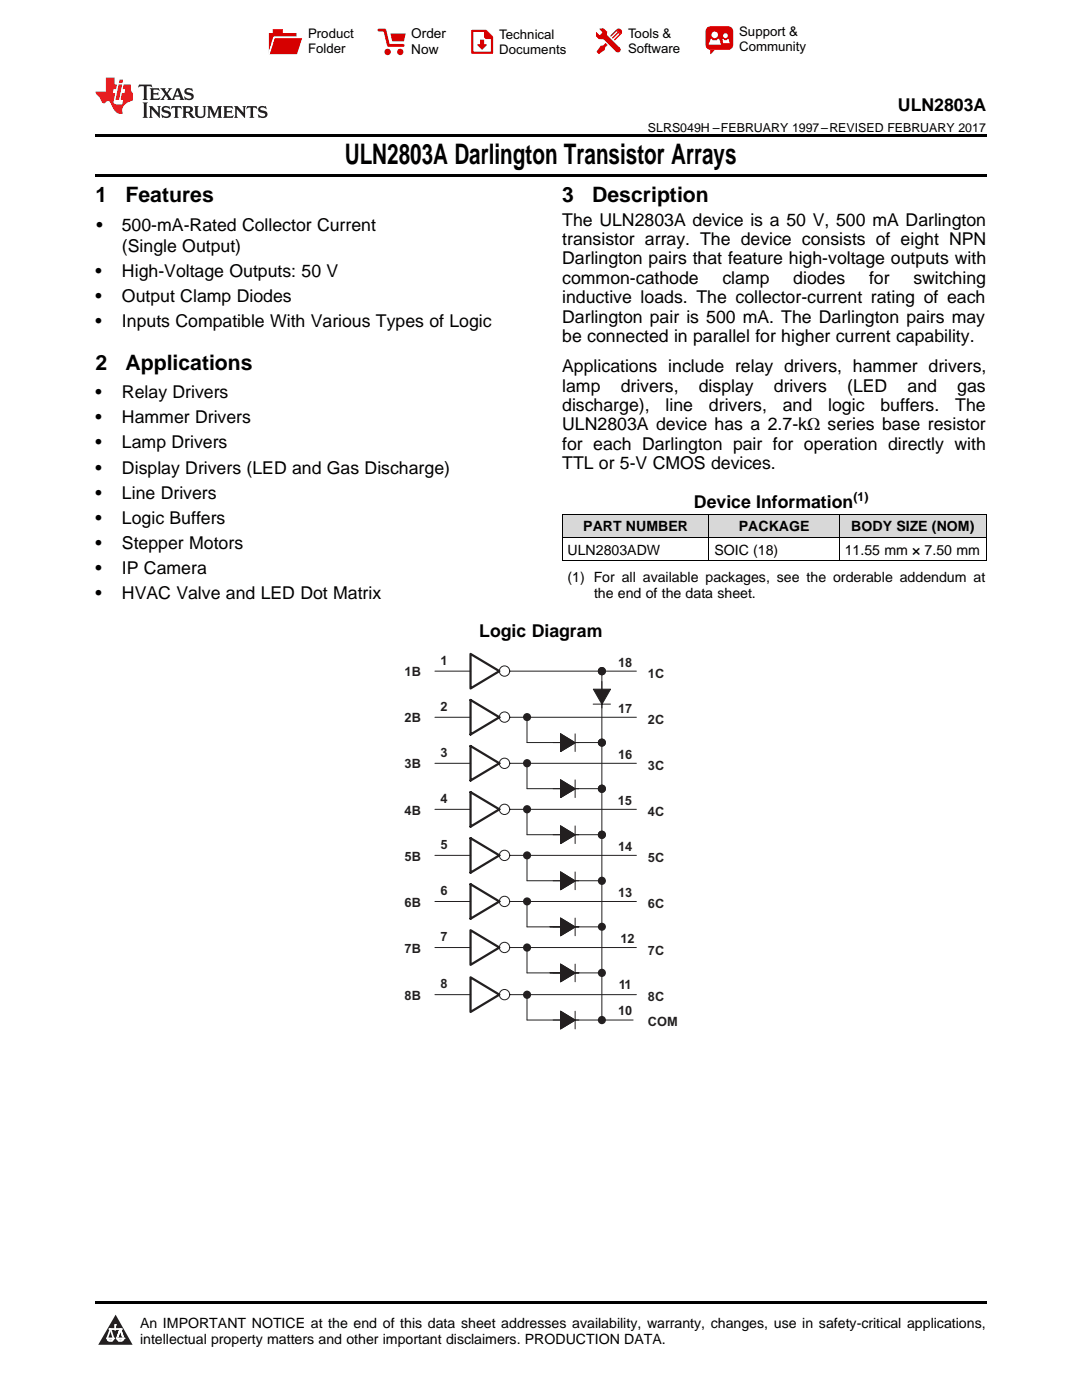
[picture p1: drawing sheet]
<svg xmlns="http://www.w3.org/2000/svg" width="216mm" height="279mm" viewBox="0 0 216 279" stroke-linecap="round" stroke-linejoin="round" font-family="sans-serif">
<g fill="#d8d8d8">
<path d="M112.2 102.7h29.3v4.6h-29.3z"/>
<path d="M141.5 102.7h26v4.6h-26z"/>
<path d="M167.5 102.7h29.3v4.6h-29.3z"/>
</g>
<path d="M23.1 262.4l3.4 6h-6.9z" fill="#231f20"/>
<path d="M21.4 267.1h1.2l-.3 .5h-.3a.55 .55 0 0 1-.6-.5z" fill-rule="evenodd" fill="#fff"/>
<path d="M21.4 267.1h1.2l-.3 .5h-.3a.55 .55 0 0 1-.6-.5z" fill="none" stroke="#231f20" stroke-width=".34"/>
<path d="M21.4 267.1l1.2 .1-.3 .4h-.5z" fill="none" stroke="#fff" stroke-width=".34"/>
<path d="M23 265.3h.1" fill="none" stroke="#fff" stroke-width=".34"/>
<path d="M23 264.4v.9z" fill="#fff"/>
<path d="M23 264.4v.9z" fill="none" stroke="#fff" stroke-width=".34"/>
<circle cx="23" cy="264.4" r=".17" fill="#fff"/>
<path d="M21.9 265.2h.1" fill="none" stroke="#fff" stroke-width=".34"/>
<path d="M21.9 265.2h2.3z" fill="#fff"/>
<path d="M21.9 265.2h2.3z" fill="none" stroke="#fff" stroke-width=".34"/>
<circle cx="24.2" cy="265.2" r=".17" fill="#fff"/>
<path d="M23.3 267.1h.1" fill="none" stroke="#fff" stroke-width=".34"/>
<path d="M24 265.2l-.7 1.9z" fill="#fff"/>
<path d="M24 265.2l-.7 1.9z" fill="none" stroke="#fff" stroke-width=".34"/>
<path d="M24 265.2l.7 1.9z" fill="#fff"/>
<path d="M24 265.2l.7 1.9z" fill="none" stroke="#fff" stroke-width=".34"/>
<path d="M24.6 267.1h.1" fill="none" stroke="#fff" stroke-width=".34"/>
<circle cx="21.4" cy="267.1" r=".17" fill="#fff"/>
<path d="M22.1 265.2l-.7 1.9z" fill="#fff"/>
<path d="M22.1 265.2l-.7 1.9z" fill="none" stroke="#fff" stroke-width=".34"/>
<path d="M22.1 265.2l.5 1.9z" fill="#fff"/>
<path d="M22.1 265.2l.5 1.9z" fill="none" stroke="#fff" stroke-width=".34"/>
<circle cx="22.6" cy="267.1" r=".17" fill="#fff"/>
<path d="M23.4 267.1h1.3a.65 .65 0 0 1-.7 .5 .65 .65 0 0 1-.6-.5z" fill-rule="evenodd" fill="#fff"/>
<path d="M23.4 267.1h1.3a.65 .65 0 0 1-.7 .5 .65 .65 0 0 1-.6-.5z" fill="none" stroke="#231f20" stroke-width=".34"/>
<path d="M23.4 267.1h1.3l-.4 .5h-.6z" fill="none" stroke="#fff" stroke-width=".34"/>
<path d="M23.3 267.1h.1" fill="none" stroke="#fff" stroke-width=".34"/>
<circle cx="24.7" cy="267.1" r=".17" fill="#fff"/>
<path d="M19 259.7h177.8v.5h-177.8z" fill="#000"/>
<path d="M110.4 203.6h5.1M111.9 201.8v3.5l2.9-1.7-2.9-1.8v3.5" fill="none" stroke="#231f20" stroke-width=".2"/>
<path d="M111.9 201.8l2.9 1.8-2.9 1.7z" fill="#231f20"/>
<path d="M110.4 194.2h5.1M111.9 192.4v3.5l2.9-1.7-2.9-1.8v3.5M111.9 201.8l2.9 1.8-2.9 1.7zM114.8 201.8v3.5" fill="none" stroke="#231f20" stroke-width=".2"/>
<path d="M111.9 192.4l2.9 1.8-2.9 1.7z" fill="#231f20"/>
<path d="M110.4 185h5.1M111.9 192.4l2.9 1.8-2.9 1.7zM111.9 183.2v3.5l2.9-1.7-2.9-1.8v3.5M114.8 192.4v3.5" fill="none" stroke="#231f20" stroke-width=".2"/>
<path d="M111.9 183.2l2.9 1.8-2.9 1.7z" fill="#231f20"/>
<path d="M110.4 175.8h5.1M111.9 174v3.6l2.9-1.8-2.9-1.8v3.6M111.9 183.2l2.9 1.8-2.9 1.7zM114.8 183.2v3.5" fill="none" stroke="#231f20" stroke-width=".2"/>
<path d="M111.9 174l2.9 1.8-2.9 1.8z" fill="#231f20"/>
<path d="M110.4 166.6h5.1M111.9 174l2.9 1.8-2.9 1.8zM111.9 164.8v3.6l2.9-1.8-2.9-1.8v3.6M114.8 174v3.6" fill="none" stroke="#231f20" stroke-width=".2"/>
<path d="M111.9 164.8l2.9 1.8-2.9 1.8z" fill="#231f20"/>
<path d="M110.4 157.4h5.1M111.9 155.6v3.6l2.9-1.8-2.9-1.8v3.6M111.9 164.8l2.9 1.8-2.9 1.8zM114.8 164.8v3.6" fill="none" stroke="#231f20" stroke-width=".2"/>
<path d="M111.9 155.6l2.9 1.8-2.9 1.8z" fill="#231f20"/>
<g fill="none" stroke="#231f20" stroke-width=".2">
<path d="M86.8 133.9h7.1M101.7 133.9h25.3M120.1 133.9v69M86.8 152.3h7.1M86.8 143.1h7.1M101.7 152.3h25.3M101.7 143.1h25.3M105.2 143.1v5.1h14.9M105.2 152.3v5.1h14.9M111.9 155.6l2.9 1.8-2.9 1.8zM111.9 146.5v3.5l2.9-1.8-2.9-1.7v3.5M114.8 155.6v3.6"/>
<path d="M86.8 179.9h7.1M86.8 170.7h7.1M86.8 161.5h7.1M101.7 179.9h25.3M101.7 170.7h25.3M101.7 161.5h25.3M105.2 179.9v5.1h14.9M105.2 161.5v5.1h14.9M105.2 170.7v5.1h14.9M86.8 189.1h7.1M86.8 198.5h7.1M101.7 189.1h25.3"/>
<path d="M101.7 198.5h25.3M105.2 189.1v5.1h14.9M105.2 198.5v5.1h21.1"/>
<circle cx="100.7" cy="133.9" r="1.03"/>
<circle cx="100.7" cy="152.3" r="1.03"/>
<circle cx="100.7" cy="143.1" r="1.03"/>
<circle cx="100.7" cy="179.9" r="1.03"/>
<circle cx="100.7" cy="161.5" r="1.03"/>
<circle cx="100.7" cy="170.7" r="1.03"/>
<circle cx="100.7" cy="189.1" r="1.03"/>
<circle cx="100.7" cy="198.5" r="1.03"/>
</g>
<path d="M93.9 130.5l5.7 3.4-5.7 3.5zM93.9 139.7l5.7 3.4-5.7 3.5zM93.9 148.9l5.7 3.4-5.7 3.5zM93.9 158.1l5.7 3.4-5.7 3.5zM93.9 176.5l5.7 3.4-5.7 3.4zM93.9 167.3l5.7 3.4-5.7 3.5zM93.9 185.6l5.7 3.5-5.7 3.5zM93.9 195l5.7 3.5-5.7 3.5z" fill="none" stroke="#231f20" stroke-width=".45"/>
<path d="M111.9 146.5l2.9 1.7-2.9 1.8z" fill="#231f20"/>
<path d="M111.9 146.5l2.9 1.7-2.9 1.8zM114.8 146.5v3.5" fill="none" stroke="#231f20" stroke-width=".2"/>
<circle cx="105.2" cy="143.1" r=".65" fill="#231f20"/>
<circle cx="105.2" cy="143.1" r=".65" fill="none" stroke="#231f20" stroke-width=".31"/>
<path d="M118.4 137.5h3.4l-1.7 3z" fill="#231f20"/>
<path d="M118.4 137.5h3.4l-1.7 3zM120.1 136v5.3M118.4 140.5h3.4" fill="none" stroke="#231f20" stroke-width=".2"/>
<circle cx="120.1" cy="133.9" r=".66" fill="#231f20"/>
<circle cx="120.1" cy="133.9" r=".66" fill="none" stroke="#231f20" stroke-width=".31"/>
<circle cx="120.1" cy="133.9" r=".66" fill="#231f20"/>
<circle cx="120.1" cy="133.9" r=".66" fill="none" stroke="#231f20" stroke-width=".31"/>
<circle cx="120.1" cy="148.2" r=".65" fill="#231f20"/>
<circle cx="120.1" cy="148.2" r=".65" fill="none" stroke="#231f20" stroke-width=".31"/>
<circle cx="120.1" cy="148.2" r=".65" fill="#231f20"/>
<circle cx="120.1" cy="148.2" r=".65" fill="none" stroke="#231f20" stroke-width=".31"/>
<circle cx="120.1" cy="157.4" r=".66" fill="#231f20"/>
<circle cx="120.1" cy="157.4" r=".66" fill="none" stroke="#231f20" stroke-width=".31"/>
<circle cx="120.1" cy="157.4" r=".66" fill="#231f20"/>
<circle cx="120.1" cy="157.4" r=".66" fill="none" stroke="#231f20" stroke-width=".31"/>
<circle cx="120.1" cy="166.6" r=".66" fill="#231f20"/>
<circle cx="120.1" cy="166.6" r=".66" fill="none" stroke="#231f20" stroke-width=".31"/>
<circle cx="120.1" cy="166.6" r=".66" fill="#231f20"/>
<circle cx="120.1" cy="166.6" r=".66" fill="none" stroke="#231f20" stroke-width=".31"/>
<circle cx="120.1" cy="175.8" r=".66" fill="#231f20"/>
<circle cx="120.1" cy="175.8" r=".66" fill="none" stroke="#231f20" stroke-width=".31"/>
<circle cx="120.1" cy="185" r=".65" fill="#231f20"/>
<circle cx="120.1" cy="185" r=".65" fill="none" stroke="#231f20" stroke-width=".31"/>
<circle cx="120.1" cy="194.1" r=".66" fill="#231f20"/>
<circle cx="120.1" cy="194.1" r=".66" fill="none" stroke="#231f20" stroke-width=".31"/>
<circle cx="120.1" cy="203.6" r=".66" fill="#231f20"/>
<circle cx="120.1" cy="203.6" r=".66" fill="none" stroke="#231f20" stroke-width=".31"/>
<circle cx="105.2" cy="152.3" r=".66" fill="#231f20"/>
<circle cx="105.2" cy="152.3" r=".66" fill="none" stroke="#231f20" stroke-width=".31"/>
<circle cx="105.2" cy="161.5" r=".66" fill="#231f20"/>
<circle cx="105.2" cy="161.5" r=".66" fill="none" stroke="#231f20" stroke-width=".31"/>
<circle cx="105.2" cy="170.7" r=".65" fill="#231f20"/>
<circle cx="105.2" cy="170.7" r=".65" fill="none" stroke="#231f20" stroke-width=".31"/>
<circle cx="105.2" cy="179.9" r=".65" fill="#231f20"/>
<circle cx="105.2" cy="179.9" r=".65" fill="none" stroke="#231f20" stroke-width=".31"/>
<circle cx="105.2" cy="189.1" r=".66" fill="#231f20"/>
<circle cx="105.2" cy="189.1" r=".66" fill="none" stroke="#231f20" stroke-width=".31"/>
<circle cx="105.2" cy="198.5" r=".66" fill="#231f20"/>
<circle cx="105.2" cy="198.5" r=".66" fill="none" stroke="#231f20" stroke-width=".31"/>
<path d="M112.2 111.9h84.6M112.2 107.3h84.6M112.2 102.6h84.6M112.2 102.6v9.4M141.4 102.6v9.4M167.4 102.6v9.4M196.8 102.6v9.4" fill="none" stroke="#000" stroke-width=".2"/>
<path d="M19 34.8h177.8v.5h-177.8zM19 26.8h177.8v.6h-177.8zM112.2 111.9l.1 .1zM167.4 111.9l.1 .1zM196.7 111.9l.1 .1z" fill="#000"/>
<path d="M27.7 16.9l-.1 .6 .6-.3h.5v.2v2.2l-.2 .4h1l-.2-.4v-2.2v-.2h.5l.6 .3-.2-.6zM29.9 17.6l.2 .4v1.6l-.2 .4h1.9l.1-.6a1.09 1.09 0 0 1-1.3 .1v-.6h.6l.4 .2v-.7l-.2 .2h-.8v-.6l.2-.1a1.01 1.01 0 0 1 1 .3l-.1-.6zM32 17.6l.9 1.2-1 1.2h.9l-.2-.3 .5-.7 .5 .7-.3 .3h1.7l-.2-.3 .1-.4h1l.1 .4-.2 .3h1l-.3-.4-.7-2h-.5l-1 2.2-.8-1.1 .9-1.1h-.9l.2 .2-.4 .7-.4-.7 .2-.2zM35.4 18l.4 1h-.8zM37 17.7a.66 .66 0 0 0-.2 .8 .66 .66 0 0 0 .6 .4l.7 .2 .1 .2a.8 .8 0 0 1-.7 .4 .8 .8 0 0 1-.7-.5l.1 .8 .2-.2a.94 .94 0 0 0 1.1 .1 .94 .94 0 0 0 .4-.9 1.48 1.48 0 0 0-1.3-.6v-.4a1.1 1.1 0 0 1 1.2 .2l-.2-.6-.2 .1-.5-.1zM28.5 20.4l.2 .4v2.3l-.2 .4h1l-.2-.4v-2.3l.2-.4zM29.7 21.2l.2 .4v1.5l-.2 .4h.8l-.3-.4 .1-1.3 1.6 1.8v-2l.2-.4h-.7l.2 .2v1.1l-1.2-1.3zM32.5 21.3a.66 .66 0 0 0-.2 .8 .66 .66 0 0 0 .6 .4l.6 .2 .2 .2a.8 .8 0 0 1-.8 .4 .8 .8 0 0 1-.7-.5l.2 .7 .2-.1a.94 .94 0 0 0 1 .1 .94 .94 0 0 0 .5-1 1.47 1.47 0 0 0-1.3-.6l-.1-.3a1.1 1.1 0 0 1 1.3 .2l-.2-.6-.2 .1-.5-.2zM34.3 21.2l-.2 .6a.64 .64 0 0 1 .8-.3v1.6l-.2 .4h1l-.3-.4 .1-1.6a.66 .66 0 0 1 .8 .3l-.2-.6zM36.3 21.2l.3 .4v1.5l-.3 .4h1l-.2-.2v-.7h.5l.1 .1a.8 .8 0 0 0 1.2 .7l-1-1a.62 .62 0 0 0 .6-.5 .62 .62 0 0 0-.6-.7zM37.1 21.5h.1a.48 .48 0 0 1 .6 0 .48 .48 0 0 1 .1 .6l-.2 .1-.6 .1zM38.7 21.2l.2 .2a2.29 2.29 0 0 0 .4 2 1.05 1.05 0 0 0 1.7-.7v-1.3l.2-.2h-.8l.2 .4v1.1a.61 .61 0 0 1-.6 .6 .61 .61 0 0 1-.6-.6v-1.1l.3-.4zM41.3 21.2l.3 .4v1.5l-.3 .4h.8l-.2-.4v-1.4l.8 1.9 .9-1.9v1.4l-.2 .4h.9l-.2-.4v-1.5l.2-.4h-.8l-.7 1.5-.6-1.5zM44.5 21.2l.2 .4v1.5l-.2 .4h1.9l.2-.6a1.1 1.1 0 0 1-1.4 .2v-.7h.6l.4 .2v-.6l-.2 .1-.8 .1v-.6l.2-.1a1.02 1.02 0 0 1 1.1 .2l-.2-.5zM46.7 21.2l.2 .4v1.5l-.2 .4h.8l-.3-.4 .1-1.3 1.6 1.8v-2l.2-.4h-.7l.2 .2v1.1l-1.2-1.3zM49.3 21.2l-.1 .6a.64 .64 0 0 1 .8-.3v1.6l-.3 .4h1l-.2-.4v-1.6a.66 .66 0 0 1 .8 .3l-.1-.6zM51.7 21.3a.66 .66 0 0 0-.2 .7 .66 .66 0 0 0 .7 .5l.6 .2 .1 .2a.8 .8 0 0 1-.7 .4 .8 .8 0 0 1-.7-.5l.1 .7 .2-.1a.94 .94 0 0 0 1.1 .1 .94 .94 0 0 0 .4-1 1.48 1.48 0 0 0-1.2-.6l-.1-.3a1.1 1.1 0 0 1 1.2 .2l-.2-.6-.1 .1-.6-.2z" fill="#231f20"/>
<path d="M21.1 15.5v2.8h-2v.4l.9 .9a.96 .96 0 0 0 1 1 .59 .59 0 0 1 .5-.4 .59 .59 0 0 1 .5 .3l.4 .8a1.61 1.61 0 0 0 2.1 1.3 1.63 1.63 0 0 1 1.1-2.2l.9-.3v-1.5a1.6 1.6 0 0 1-.4-1.7h-1.4l-.2 .9h.5l-.2 .8h-.5l-.2 1v.3h.5l-.2 .9h-.7a.74 .74 0 0 1-1-.6l.3-1.6h-.5l.2-.8h.5l.1-.9h-.4v-1.4zM23.7 16.9l-.7 3h.8l.6-3zM23.8 15.9l-.1 .7h.7l.2-.7z" fill="#ee1d23"/>
<g fill="#d60000">
<path d="M54.4 5.8h2v.8h2.8v4.2h-5.5v-4.2h.7z" fill-rule="evenodd"/>
<path d="M54.7 7.5h5.6l-1 3.3h-5.6z" fill-rule="evenodd"/>
</g>
<path d="M54.6 7.4h5.8l-.1 .1h-5.5l-1.1 3.3z" fill-rule="evenodd" fill="#fff"/>
<path d="M54.6 7.4h5.8l-.1 .1h-5.5l-1.1 3.3z" fill="none" stroke="#fff" stroke-width=".2"/>
<path d="M75.6 6h1.2l.7 3.1h3" fill="none" stroke="#d60000" stroke-width=".56"/>
<g fill="#d60000">
<path d="M77.9 6.7h3.1l-.4 1.5h-2.3z" fill-rule="evenodd"/>
<circle cx="77.3" cy="10.4" r=".64"/>
<circle cx="79.9" cy="10.4" r=".64"/>
</g>
<path d="M94.2 6.2h2.7l1.3 1.2v3.1h-4z" fill="none" stroke="#d60000" stroke-width=".44"/>
<g fill="#d60000">
<path d="M95.8 7.9h.8v1h.6l-1 1.1-1-1v-.1h.6z" fill-rule="evenodd"/>
<path d="M96.6 6.2h.3l1.3 1.2v.4h-1.3l-.3-.4z" fill-rule="evenodd"/>
<path d="M119.6 5.7h.9l.6 .6 .1 .7 2.5 2.5-.8 .8-2.3-2.3-1.1-.2-.6-.6v-.8l.7 .6 .5-.4v-.2l-.4-.5z" fill-rule="evenodd"/>
<path d="M119.9 9.1h.4l.5-.5 .4 .4-.5 .5v.4l-1.2 .9-.5-.5z" fill-rule="evenodd"/>
<path d="M123 5.9a.67 .67 0 0 1 .9 0 .67 .67 0 0 1 0 .9z" fill-rule="evenodd"/>
<path d="M123 5.9l.9 .9-1.2 1.2h-.2l.1-.2 .9-.9 .1-.2h-.3l-.9 1h-.2v-.2l.9-1 .1-.2h-.3l-.9 1h-.2v-.2z" fill-rule="evenodd"/>
<circle cx="123.3" cy="9.9" r=".54"/>
</g>
<path d="M121.1 6.3l-.1 .7" fill="none" stroke="#d60000" stroke-width=".2"/>
<g fill="#d60000">
<path d="M141.1 5.5l.6-.2h3.6a.95 .95 0 0 1 1 .9v2.8a.95 .95 0 0 1-1 .9h-3.6a.95 .95 0 0 1-.9-.9v-2.8z" fill-rule="evenodd"/>
<path d="M141.7 9.9h.9l-.7 .9h-.2z" fill-rule="evenodd"/>
</g>
<g fill="#fff">
<path d="M144.3 8.6h1.3z"/>
<path d="M141.8 7.8h.3l.1 .2h.8l.2-.2h.3l.4 1.1h-2.5z" fill-rule="evenodd"/>
<path d="M144.2 7.8h.2l.2 .2h.4l.2-.2h.2l.2 .8h-1.3z" fill-rule="evenodd"/>
<circle cx="142.6" cy="6.9" r=".65"/>
<circle cx="144.8" cy="7.1" r=".48"/>
</g>
<text font-size="5.6" x="68.8" y="32.8">ULN2803A Darlington Transistor Arrays</text>
<g font-size="4.2">
<text x="19" y="40.4">1</text>
<text x="25" y="40.4">Features</text>
<text x="112.2" y="40.4">3</text>
<text x="118.2" y="40.4">Description</text>
<text x="19" y="73.8">2</text>
<text x="25" y="73.8">Applications</text>
</g>
<g font-size="3.5">
<text x="179.2" y="22.2">ULN2803A</text>
<text x="19.2" y="46.1">•</text>
<text x="24.3" y="46.1">500-mA-Rated Collector Current</text>
<text x="112.2" y="45">The ULN2803A device is a 50 V, 500 mA Darlington</text>
<text x="24.3" y="50.3">(Single Output)</text>
<text x="112.2" y="48.9">transistor array. The device consists of eight NPN</text>
<text x="112.2" y="52.8">Darlington pairs that feature high-voltage outputs with</text>
<text x="19" y="55.3">•</text>
<text x="24.3" y="55.3">High-Voltage Outputs: 50 V</text>
<text x="112.2" y="56.7">common-cathode</text>
<text x="144.2" y="56.7">clamp</text>
<text x="158.3" y="56.7">diodes</text>
<text x="173.4" y="56.7">for</text>
<text x="182.3" y="56.7">switching</text>
<text x="19" y="60.3">•</text>
<text x="19" y="65.3">•</text>
<text x="24.3" y="60.3">Output Clamp Diodes</text>
<text x="24.3" y="65.3">Inputs Compatible With Various Types of Logic</text>
<text x="112.2" y="60.5">inductive loads. The collector-current rating of each</text>
<text x="112.2" y="64.4">Darlington pair is 500 mA. The Darlington pairs may</text>
<text x="112.2" y="68.3">be connected in parallel for higher current capability.</text>
<text x="112.2" y="74.3">Applications include relay drivers, hammer drivers,</text>
<text x="19" y="79.5">•</text>
<text x="24.3" y="79.5">Relay Drivers</text>
<text x="112.2" y="78.1">lamp</text>
<text x="112.2" y="82">discharge),</text>
<text x="123.8" y="78.1">drivers,</text>
<text x="132.8" y="82">line</text>
<text x="139.4" y="78.1">display</text>
<text x="141.5" y="82">drivers,</text>
<text x="154.4" y="78.1">drivers</text>
<text x="156.2" y="82">and</text>
<text x="165.3" y="82">logic</text>
<text x="169" y="78.1">(LED</text>
<text x="175.7" y="82">buffers.</text>
<text x="181.1" y="78.1">and</text>
<text x="190.6" y="82">The</text>
<text x="191" y="78.1">gas</text>
<text x="19" y="84.5">•</text>
<text x="19" y="89.5">•</text>
<text x="24.3" y="84.5">Hammer Drivers</text>
<text x="24.3" y="89.5">Lamp Drivers</text>
<text x="112.2" y="85.9">ULN2803A device has a 2.7-kΩ series base resistor</text>
<text x="112.2" y="89.8">for each Darlington pair for operation directly with</text>
<text x="19" y="94.5">•</text>
<text x="24.3" y="94.5">Display Drivers (LED and Gas Discharge)</text>
<text x="112.2" y="93.7">TTL or 5-V CMOS devices.</text>
<text x="19" y="99.5">•</text>
<text x="24.3" y="99.5">Line Drivers</text>
<text x="138.5" y="101.4">Device Information</text>
<text x="19" y="104.5">•</text>
<text x="24.3" y="104.5">Logic Buffers</text>
<text x="19" y="109.5">•</text>
<text x="24.3" y="109.5">Stepper Motors</text>
<text x="19" y="114.5">•</text>
<text x="19" y="119.6">•</text>
<text x="24.3" y="114.5">IP Camera</text>
<text x="24.3" y="119.6">HVAC Valve and LED Dot Matrix</text>
<text x="95.6" y="127.1">Logic Diagram</text>
</g>
<g font-size="2.8">
<text x="116.4" y="106">PART NUMBER</text>
<text x="147.4" y="106">PACKAGE</text>
<text x="169.9" y="106">BODY SIZE (NOM)</text>
<text x="113.2" y="110.7">ULN2803ADW</text>
<text x="142.6" y="110.7">SOIC (18)</text>
<text x="168.6" y="110.7">11.55 mm × 7.50 mm</text>
<text x="113.2" y="116.2">(1) For all available packages, see the orderable addendum at</text>
<text x="118.5" y="119.4">the end of the data sheet.</text>
<text x="27.9" y="265">An IMPORTANT NOTICE at the end of this data sheet addresses availability, warranty, changes, use in safety-critical applications,</text>
<text x="27.9" y="268.2">intellectual property matters and other important disclaimers. PRODUCTION DATA.</text>
</g>
<g font-size="2.7">
<text x="82.1" y="7.7">Order</text>
<text x="82.1" y="10.7">Now</text>
</g>
<g font-size="2.6">
<text x="61.5" y="7.6">Product</text>
<text x="61.5" y="10.6">Folder</text>
<text x="99.6" y="7.8">Technical</text>
<text x="99.6" y="10.8">Documents</text>
<text x="125.3" y="7.6">Tools &amp;</text>
<text x="125.3" y="10.6">Software</text>
<text x="147.5" y="7.2">Support &amp;</text>
<text x="147.5" y="10.2">Community</text>
</g>
<g font-size="2.6" fill="#231f20">
<text x="80.7" y="135">1B</text>
<text x="87.9" y="132.7">1</text>
<text x="123.3" y="133.1">18</text>
<text x="129.3" y="135.4">1C</text>
<text x="87.9" y="141.9">2</text>
<text x="123.4" y="142.2">17</text>
<text x="80.7" y="144.2">2B</text>
<text x="129.3" y="144.5">2C</text>
<text x="80.7" y="153.4">3B</text>
<text x="87.9" y="151.1">3</text>
<text x="123.4" y="151.4">16</text>
<text x="129.3" y="153.7">3C</text>
<text x="87.9" y="160.3">4</text>
<text x="123.3" y="160.6">15</text>
<text x="80.7" y="162.6">4B</text>
<text x="129.3" y="162.9">4C</text>
<text x="80.7" y="171.8">5B</text>
<text x="87.9" y="169.5">5</text>
<text x="123.4" y="169.8">14</text>
<text x="129.3" y="172.1">5C</text>
<text x="87.9" y="178.6">6</text>
<text x="123.4" y="179">13</text>
<text x="80.7" y="180.9">6B</text>
<text x="129.3" y="181.3">6C</text>
<text x="80.7" y="190.1">7B</text>
<text x="87.9" y="187.8">7</text>
<text x="123.8" y="188.2">12</text>
<text x="129.3" y="190.5">7C</text>
<text x="87.9" y="197.2">8</text>
<text x="123.5" y="197.4">11</text>
<text x="80.7" y="199.5">8B</text>
<text x="123.4" y="202.6">10</text>
<text x="129.3" y="199.7">8C</text>
<text x="129.3" y="204.7">COM</text>
</g>
<g font-size="2.5">
<text x="129.3" y="26.3">SLRS049H –FEBRUARY 1997–REVISED FEBRUARY 2017</text>
<text x="170.3" y="100">(1)</text>
</g>
</svg>
